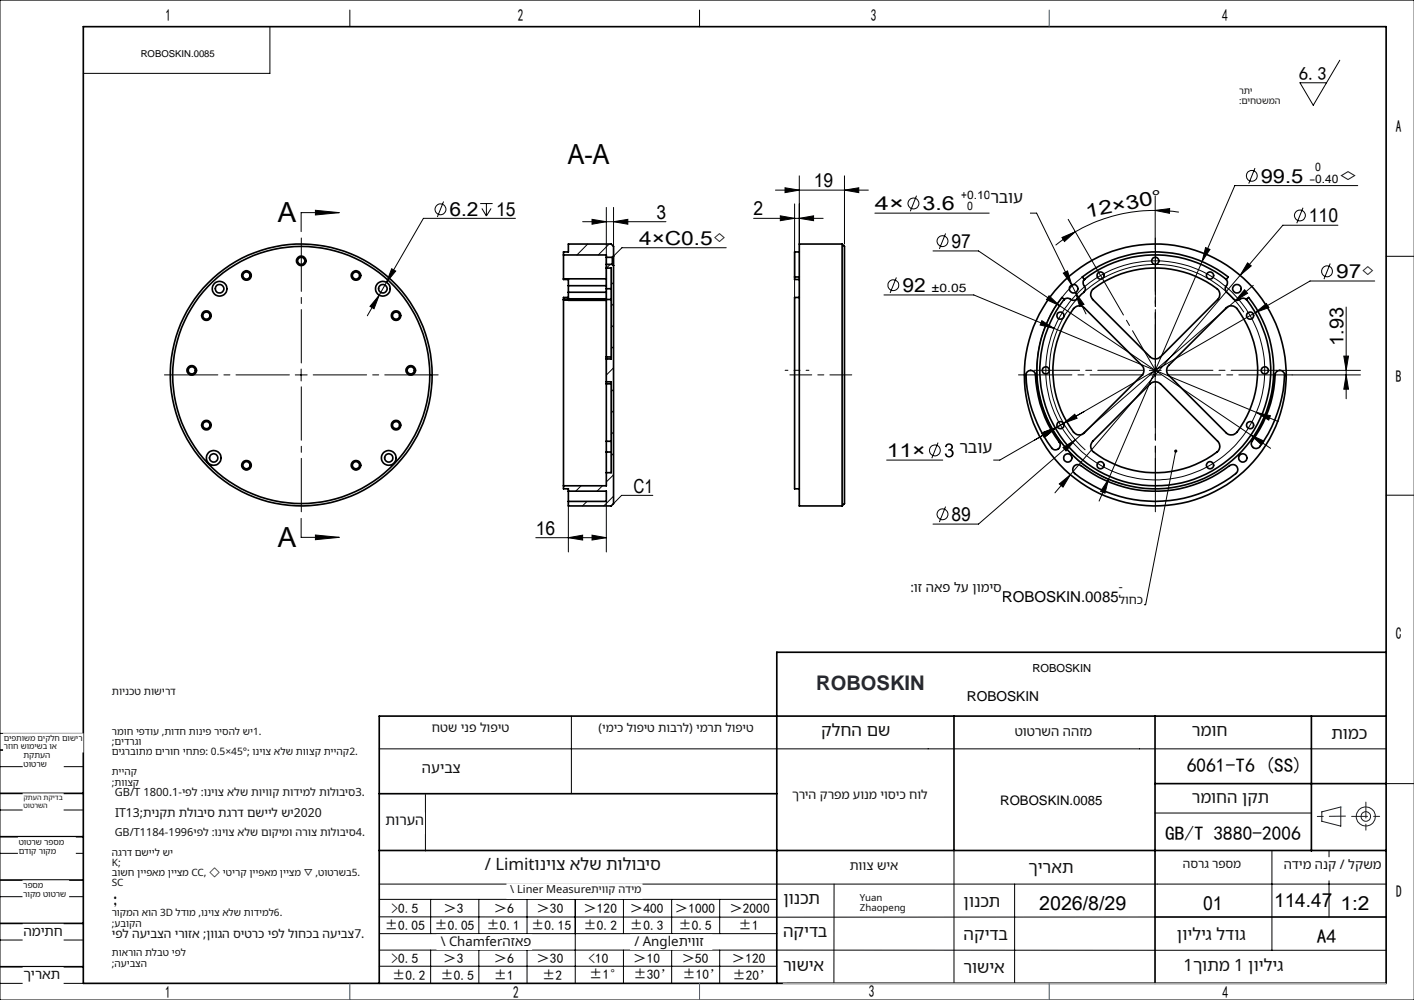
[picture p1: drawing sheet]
<svg xmlns="http://www.w3.org/2000/svg" width="297mm" height="210mm" viewBox="0 0 297 210" stroke-linecap="round" stroke-linejoin="round" font-family="sans-serif">
<g fill="none" stroke="#000" stroke-width=".21">
<path d="M0 0h297v210h-297zM56.7 5.6v9.8h-39.2M73.5 2.1v3.5M146.9 2.1v3.5M281.4 12.7l-5.6 9.4-2.7-4.7h5.5M162.9 39.9h19.5M164.9 39.4l3 .5-3 .6zM167.9 36.9v14.4M177.4 39.9l3-.5v1.1zM177.4 36.9v14.4M263.6 35.3l-1.3 3.3M285.2 39h-25.8l-6.9 15.9"/>
<path d="M66.3 44.2l5 .5-5 .4zM71.3 44.7h-8v3.9M81.2 59.3l-1.5 2.7M82.3 56.4l.8 .5-1.9 2.4zM93.2 42.3l-1.3 3.3M100.9 42.7h2.6M101.2 43.8l1 1.6M102.2 42.7v2.7M103.2 43.8l-1 1.6M108.3 45.9h-19.4l-7.7 13.4M122.4 46.6h17.5M123.4 51.3l-2.2 2.2"/>
<path d="M124.4 46.1l3 .5-3 .5zM127.4 43.6v37M128 51.3l-2.3 2.2M128.2 55.5l-.8 .8M128.9 46.6l3-.5v1zM128.9 43.6v12.2M128.9 59.3l-.5 .5M152.5 52h-21.9l-1.7 1.8M158.3 45.9h14.6M163.9 45.3l3 .6-3 .4zM166.9 42.8v19.7M167.9 45.9l3-.6v1z"/>
<path d="M183.8 44.8h33.9l7.4 15M188.3 58.3l-1.3 3.2M192.5 41.1l-1.3 3.3M196 52.7h9.5l17.1 11.5M198.6 49l-1.3 3.3M223.1 49.9l2.7-1.2-2.2 2zM223.3 57.4l.9-.5 .9 2.9zM224.4 46.1l6.7 11.7M225.1 59.8l.8 1.6M225.8 48.7l-4.1 2.8M227.3 58.2a24.9 24.9 0 0 0 8.3 43.4M242.6 44.2l3.1-.4-.1 1z"/>
<path d="M242.6 44.2a33.4 33.4 0 0 0-16.8 4.5M242.6 44.2l2.5 .1 2.5 .2M242.6 41.2v11.1M252.5 54.9l-19.7 45.7M253.2 52l.9 .4-1.6 2.5zM262 55.2l.8 .6-2.3 2zM263.2 59.9l-3.7 3.3M273.7 43.6l-1.3 3.3M279.4 55.3l-1.3 3.3M281 47.3h-11.5l-47.9 56.2M288.7 59h-13.5l-11.5 6.6M291.1 53.8h5.9"/>
<path d="M62 78.7h2.5M63.3 77.5v2.5M79.7 62l-1.1 2.8-.9-.5zM79.7 62l-2.5 4.3M128.9 63.8l-.5 .5M128.9 68.3l-.5 .5M128.9 72.8l-.5 .5M128.9 77.2l-1.5 1.6M185.7 61.9h18.8l16.9 7.1M218.8 67.3l2.6 1.7-2.9-.7zM220.3 62.1l2.3 2.1-2.8-1.3zM221.4 69l42.5 17.6"/>
<path d="M222.6 64.2l40.1 27.2M225.9 61.4l1.8 2.5-.9 .4zM225.9 61.4l2.2 4.5M226.2 62.8a22.3 22.3 0 0 0 1.8 31.7M227.6 61.4a22.2 22.2 0 0 1 33.7 4.2M241.4 77.8h2.5M241.4 78.7h2.5M242.6 76.5v3.5M259.5 63.2l-33.7 29.2M261.4 60.8l.6 .8-2.5 1.6zM263.7 65.6l2.3-1.9 .5 .9zM263.7 65.6l-42 24.3"/>
<path d="M268.1 77.8h17.6M271.4 78.7h14.3M282.3 74.8h.9l-.4 3zM282.8 64.5v19.2M282.8 78.7l.4 3h-.9zM128.9 81.8l-.5 .5M128.9 86.2l-.5 .5M128.9 90.7l-.5 .5M128.9 95.2l-.5 .5M128.9 99.7l-1.5 1.5M197 92.9l-1.3 3.3M218.8 91l2.9-1.1-2.4 2z"/>
<path d="M219.3 90.7l2.8-1-2.4 1.9zM222.1 89.7l-12.1 6.9h-23.8M223.3 94l2.5-1.6-1.9 2.3zM223.4 88.9l2.3-1.9 .5 .8zM223.4 88.9l-1.3 .8M225.8 92.4l-20.3 17.7h-9.5M227.7 86.4l-4.3 2.5M246.9 94.7l-6.3 32.3h-48.9M262.7 91.4l2.8 1.2-.5 .8zM262.7 91.4l4.2 2.7M263.9 86.6l4.6 1.9M263.9 86.6l2.9 .7-.3 .9z"/>
<path d="M63.3 108.9v3.9h8M66.3 112.4l5 .4-5 .5zM112.5 112.9h14.9M119.4 112.9l3-.5v1zM119.4 105.3v10.6M122.1 102l-1.2 1.1M123.3 105.3l-1 .9M124.4 112.4l3 .5-3 .5zM126.5 102l-1.1 1.1M127.4 105.3v10.6M128.9 104.2l-2.1 2M137.1 104h-6.5l-1.7 1.8"/>
<path d="M198.6 106.4l-1.3 3.2M222.5 101.6l2.3-1.9-1.5 2.6zM232.8 100.6l-.7 3-.9-.4zM232.8 100.6l-1.9 4.6M291.1 104h5.9M0 154h17.5M79.7 157.3h211.4M120 150.4v16.3M0 179.2h17.5M0 161h17.5M0 170.1h17.5M89.4 166.9v11.8"/>
<path d="M200.4 178.6v27.9M242.6 170.7h32.8M267.2 178.6v21M279.2 178.6v14M291.1 164.6h6M0 188.3h17.5M0 197.4h17.5M79.7 185.7h211.4M79.7 199.5l211.4 .1M79.7 192.5l162.9 .1M79.7 188.9h83.5M79.7 196.1h83.5"/>
<path d="M90.5 188.9v7.2M90.5 199.5v7M100.6 188.9v7.2M100.6 199.5v7M110.7 188.9v7.2M110.7 199.5v7M120.8 188.9v17.6M131 188.9v7.2M131 199.5v7M141.1 188.9v7.2M141.1 199.5v7M151.2 188.9v7.2"/>
<path d="M151.2 199.5v7M175.2 185.7v20.9M213.1 185.7v20.8M0 206.5h17.5M79.7 202.9h83.5M163.2 206.5h127.9"/>
<circle cx="263" cy="36.9" r="1.14"/>
<circle cx="92.5" cy="44" r="1.14"/>
<circle cx="187.6" cy="59.9" r="1.14"/>
<circle cx="191.9" cy="42.7" r="1.15"/>
<circle cx="198" cy="50.6" r="1.15"/>
<circle cx="273" cy="45.3" r="1.14"/>
<circle cx="278.7" cy="57" r="1.14"/>
<circle cx="242.7" cy="77.8" r="23"/>
<circle cx="196.4" cy="94.6" r="1.15"/>
<circle cx="198" cy="108" r="1.15"/>
</g>
<g fill="none" stroke="#191924" stroke-width=".21">
<path d="M277.6 170.5l4-1v4l-4-1z"/>
<circle cx="286.9" cy="171.5" r="1.01"/>
<circle cx="286.9" cy="171.5" r="2"/>
</g>
<path d="M164.9 77.8h5" fill="none" stroke="#000" stroke-width=".21" stroke-dasharray="30.5 1.3 1.3 1.3" stroke-dashoffset="29.9"/>
<path d="M178.9 78.7h-13" fill="none" stroke="#000" stroke-width=".21" stroke-dasharray="30.5 1.3 1.3 1.3" stroke-dashoffset="25.9"/>
<path d="M242.7 54.8v23M240.2 77.8h-23M242.7 75.3v-23M242.7 77.8l-11.5-20M245.2 77.8h23M242.7 80.3v23" fill="none" stroke="#000" stroke-width=".21" stroke-dasharray="30.5 1.3 1.3 1.3" stroke-dashoffset="20.9"/>
<path d="M60.8 78.7h-26.3M63.3 76.2v-26.2M65.8 78.7h26.2M240.2 78.7h-26.3M242.7 76.2v-26.2M245.2 78.7h26.2M63.3 81.2v26.3M242.7 81.2v26.3" fill="none" stroke="#000" stroke-width=".21" stroke-dasharray="30.5 1.3 1.3 1.3" stroke-dashoffset="19.3"/>
<g fill="none" stroke="#000" stroke-width=".35">
<path d="M17.5 5.6h273.6v200.9h-273.6zM118.4 53.5v5.1M118.4 58.6v.1h1v1.3M118.4 53.5v-.6h1v-1.6h9l.5 .4v2.1M118.4 58.6h9M118.4 53.5h9v.5M119.4 60v1.4M119.4 60h8M127.4 56.3v4.3M127.4 54v1.5M127.4 56.3h1v19.1h-1M127.4 55.5v.8"/>
<path d="M127.4 55.5h1.2M127.4 54h1.2M128.6 54v1.5M128.6 55.5l.3 .3M128.9 53.8v2M128.9 55.8v50l-.5 .4h-9v-.9M128.9 53.8l-.3 .2M166.9 58.2h1M166.9 58.2v.5h1M167.9 52.9h-1v5.3M176.9 51.3v54.9M176.9 51.3h-9v54.9h9"/>
<path d="M176.9 51.3l.5 .4v54.1l-.5 .4M227.8 58.7a24.2 24.2 0 0 1 29.8 0M227.8 58.7l-.5-.5a24.9 24.9 0 0 1 30.7 0l-.4 .5M227.8 58.7a1.21 1.21 0 0 0 .1 1.6 1.33 1.33 0 0 1-.8 1.6l-.3 .3a1.51 1.51 0 0 1-1.6 .8 1.25 1.25 0 0 0-1.6-.1M257.6 58.7a1.16 1.16 0 0 1-.2 1.6 1.77 1.77 0 0 0 1 1.7l.2 .2a1.49 1.49 0 0 0 1.5 .8 1.31 1.31 0 0 1 1.7-.1M118.4 63v39M118.4 62.9v.1M118.4 62.9h1M118.4 63h1M119.4 61.4v1.4M119.4 62.8v.3h8M119.4 62.5h-1v.4"/>
<path d="M119.4 61.4h8M119.4 62.8h8M127.4 75v.4M127.4 60.6v2.3M127.4 75h1M127.4 60.6h1M127.4 62.9v12.1M127.4 75.4v4.8M127.4 62.9h1M167.9 62.5h-1v40.1h1M215.8 78.1a1 1 0 0 1 1-.3 1 1 0 0 1 .7 .9 25.7 25.7 0 0 0 5.2 14.5 1.01 1.01 0 0 1-.5 1.2 1.01 1.01 0 0 1-1.3-.3 26.2 26.2 0 0 1-5.4-15.7zM223.6 62.9a24.2 24.2 0 0 0 2.7 32.7 24.2 24.2 0 0 0 32.8 0 24.2 24.2 0 0 0 2.7-32.7"/>
<path d="M223.6 62.9l-.5-.4a24.9 24.9 0 0 0 2.7 33.6 24.9 24.9 0 0 0 33.7 0 24.9 24.9 0 0 0 2.8-33.6l-.5 .4M225.5 64.8a1.54 1.54 0 0 1 2.3-.1l12 12a1.45 1.45 0 0 1 0 2.1l-12 12.1a1.54 1.54 0 0 1-2.3-.1 21.5 21.5 0 0 1 0-26zM229.4 60.8a21.4 21.4 0 0 1 26.5 0l.3 .9-.1 .7-.3 .5-12.1 12.1a1.58 1.58 0 0 1-2.1 0l-12.3-12.4a1.5 1.5 0 0 1 .1-1.8zM245.3 76.9l12.3-12.2a1.54 1.54 0 0 1 2.2 .1 21.4 21.4 0 0 1-.2 26.2l-.6 .3h-.6l-.8-.4-12.3-12.3-.3-.8zM268.1 78.1a.99 .99 0 0 1 1.1-.2 .99 .99 0 0 1 .6 .9 26.2 26.2 0 0 1-5.5 15.2 .99 .99 0 0 1-1.2-.1 .99 .99 0 0 1-.1-1.3 25.8 25.8 0 0 0 4.9-14.2zM127.4 94.9v4.4M127.4 80.2v.4M127.4 92.7v2.2M127.4 99.3v2.7h-9M127.4 94.9h1M127.4 80.2h1v19.1h-1M127.4 80.6v12.1"/>
<path d="M127.4 80.6h1M127.4 92.7h1M225.6 97.9a1.06 1.06 0 0 1 1.4-.1 25.5 25.5 0 0 0 31.6-.2 1.04 1.04 0 0 1 1.3 .5 1.04 1.04 0 0 1-.3 1.3 27.3 27.3 0 0 1-34.1-.2 1.03 1.03 0 0 1 .1-1.3zM241.6 80.6a1.58 1.58 0 0 1 2.1 0l12.1 12.1a1.47 1.47 0 0 1-.2 2.2 21.5 21.5 0 0 1-26.2-.2l-.2-.6a1.4 1.4 0 0 1 .3-1.4zM118.4 102v.6h1v.5M119.4 103.1v2.2M119.4 103.1h8v2.2h-8M291.1 137h-127.9v69.5M0 157.5h17.5M200.4 150.4v28.2M242.6 150.4v56.1M275.4 150.4v28.3"/>
<path d="M291.1 150.4h-211.4v56.1M0 175.7h17.5M0 166.6h17.5M79.7 166.7h83.5M79.7 178.6h211.4M242.6 164.6h48.5M0 184.8h17.5M0 193.9h17.5M242.6 192.6h48.5M0 203h17.5"/>
<circle cx="51.8" cy="57.9" r=".75"/>
<circle cx="51.8" cy="57.9" r="1"/>
<circle cx="63.3" cy="54.8" r=".75"/>
<circle cx="63.3" cy="54.8" r="1"/>
<circle cx="74.8" cy="57.9" r=".75"/>
<circle cx="74.8" cy="57.9" r="1"/>
<circle cx="231.2" cy="57.9" r=".75"/>
<circle cx="242.7" cy="54.8" r=".75"/>
<circle cx="254.2" cy="57.9" r=".75"/>
<circle cx="40.3" cy="77.8" r=".75"/>
<circle cx="40.3" cy="77.8" r="1"/>
<circle cx="43.3" cy="66.3" r=".75"/>
<circle cx="43.3" cy="66.3" r="1"/>
<circle cx="46.1" cy="60.6" r="1.55"/>
<circle cx="46.1" cy="60.6" r=".89"/>
<circle cx="63.3" cy="78.7" r="27"/>
<circle cx="63.3" cy="78.7" r="27.5"/>
<circle cx="80.4" cy="60.6" r=".89"/>
<circle cx="80.4" cy="60.6" r="1.54"/>
<circle cx="83.2" cy="66.3" r="1"/>
<circle cx="83.2" cy="66.3" r=".74"/>
<circle cx="86.3" cy="77.8" r=".75"/>
<circle cx="86.3" cy="77.8" r="1"/>
<circle cx="219.7" cy="77.8" r=".75"/>
<circle cx="222.7" cy="66.3" r=".75"/>
<circle cx="225.5" cy="60.6" r=".89"/>
<circle cx="242.7" cy="78.7" r="27.5"/>
<circle cx="259.8" cy="60.6" r=".89"/>
<circle cx="262.6" cy="66.3" r=".74"/>
<circle cx="265.7" cy="77.8" r=".75"/>
<circle cx="43.3" cy="89.3" r=".75"/>
<circle cx="43.3" cy="89.3" r="1"/>
<circle cx="44.9" cy="96.2" r=".87"/>
<circle cx="44.9" cy="96.2" r="1.55"/>
<circle cx="51.8" cy="97.7" r=".75"/>
<circle cx="51.8" cy="97.7" r="1"/>
<circle cx="74.8" cy="97.7" r=".75"/>
<circle cx="74.8" cy="97.7" r="1"/>
<circle cx="81.6" cy="96.2" r=".86"/>
<circle cx="81.7" cy="96.2" r="1.55"/>
<circle cx="83.2" cy="89.3" r="1"/>
<circle cx="83.2" cy="89.3" r=".74"/>
<circle cx="222.7" cy="89.3" r=".75"/>
<circle cx="224.3" cy="96.2" r=".86"/>
<circle cx="231.2" cy="97.7" r=".75"/>
<circle cx="254.2" cy="97.7" r=".75"/>
<circle cx="261" cy="96.2" r=".86"/>
<circle cx="262.6" cy="89.3" r=".74"/>
</g>
<path d="M282.6 171.4l-5.9 .1M283.9 171.4h6M286.9 168.4v6" fill="none" stroke="#191924" stroke-width=".21" stroke-dasharray="6.3 1.3 1.3 1.3" stroke-dashoffset="3"/>
<path d="M164.5 206.5h126.6" fill="none" stroke="#c0c0c0" stroke-width=".21"/>
<path d="M220.4 2.1v3.5M73.5 206.5v3.5M146.9 206.5v3.5M220.4 206.5v3.5" fill="none" stroke="#00f" stroke-width=".21"/>
<path d="M281.6 169.5h.1" fill="none" stroke="#0ff" stroke-width=".21"/>
<g fill="#000">
<path d="M246.7 94.6l.3-.2-.1 .3 .1-.3a.33 .33 0 0 1 .3 .4 .33 .33 0 0 1-.5 .2 .33 .33 0 0 1-.1-.4z"/>
<path d="M66.3 44.2l5 .5-5 .4zM66.3 112.4l5 .4-5 .5z"/>
<path d="M242.6 44.2l3.1-.4-.1 1zM223.1 49.9l2.7-1.2-2.2 2z"/>
<path d="M79.7 62l-2 2.3 .9 .5zM82.3 56.4l-1.1 2.9 1.9-2.4zM163.9 45.3l3 .6-3 .4zM167.9 45.9l3-.6v1zM164.9 39.4l3 .5-3 .6zM177.4 39.9l3-.5v1.1zM262.7 91.4l2.3 2 .5-.8zM220.3 62.1l-.5 .8 2.8 1.3zM222.5 101.6l.8 .7 1.5-2.6zM262 55.2l-1.5 2.6 2.3-2zM261.4 60.8l-1.9 2.4 2.5-1.6zM223.3 94l.6 .7 1.9-2.3zM225.9 61.4l.9 2.9 .9-.4zM223.3 57.4l1.8 2.4-.9-2.9zM223.4 88.9l2.8-1.1-.5-.8zM219.3 90.7l.4 .9 2.4-1.9zM232.8 100.6l-1.6 2.6 .9 .4zM253.2 52l-.7 2.9 1.6-2.5zM218.8 91l.5 .9 2.4-2zM263.7 65.6l2.8-1-.5-.9zM124.4 46.1l3 .5-3 .5zM128.9 46.6l3-.5v1z"/>
<path d="M282.3 74.8h.9l-.4 3zM282.8 78.7l.4 3h-.9z"/>
<path d="M263.9 86.6l2.6 1.6 .3-.9zM218.8 67.3l-.3 1 2.9 .7z"/>
<path d="M119.4 112.9l3-.5v1zM124.4 112.4l3 .5-3 .5z"/>
</g>
<g fill="#fff" stroke="#fff" stroke-width=".35">
<path d="M210.4 122h24.6v5.7h-24.6z"/>
<path d="M29.6 8.4h15.5v4.4h-15.5z"/>
<path d="M210.1 165.7h22.4v4.2h-22.4z"/>
<path d="M208 39.8h8.2v5.7h-8.2z"/>
<path d="M198.3 91.6h10.2v5.8h-10.2z"/>
<path d="M191.2 122h19.2v5.7h-19.2z"/>
<path d="M235 122h5.1v5.7h-5.1z"/>
<path d="M23.5 144.1h13.4v4.4h-13.4z"/>
<path d="M23.5 152.6h34.3v4.4h-34.3z"/>
<path d="M23.5 156.8h52.3v4.4h-52.3z"/>
<path d="M23.5 161h9v4.4h-9z"/>
<path d="M23.5 165.3h53.8v4.4h-53.8z"/>
<path d="M23.5 169.5h44.8v4.4h-44.8z"/>
<path d="M23.5 173.7h53.8v4.4h-53.8z"/>
<path d="M23.5 178h13.4v4.4h-13.4z"/>
<path d="M23.5 182.2h53.8v4.4h-53.8z"/>
<path d="M23.5 190.7h38.8v4.4h-38.8z"/>
<path d="M23.5 194.9h53.8v4.4h-53.8z"/>
<path d="M23.5 199.1h20.9v4.4h-20.9z"/>
<path d="M260.2 18.2h11.7v4.1h-11.7z"/>
<path d="M3.9 176h11.9v3.7h-11.9z"/>
<path d="M4.9 194.2h8.3v3.7h-8.3z"/>
<path d="M4.9 203.3h8.3v3.6h-8.3z"/>
<path d="M4.9 185h9.4v3.7h-9.4z"/>
<path d="M.8 154.2h16.6v3.6h-16.6z"/>
<path d="M4.9 166.8h8.3v3.7h-8.3z"/>
<path d="M5 157.8h8.2v3.6h-8.2z"/>
<path d="M202.4 187.5h10.2v4.3h-10.2z"/>
<path d="M216 180.5h10.2v4.2h-10.2z"/>
<path d="M247.2 194.5h16.3v4.2h-16.3z"/>
<path d="M100.9 179.7h39.5v5.2h-39.5z"/>
<path d="M132.5 196.4h16.9v2.9h-16.9z"/>
<path d="M91.8 196.4h19.8v2.9h-19.8z"/>
<path d="M106.6 185.7h28.2v2.9h-28.2z"/>
<path d="M180.6 187.5h12.3v4.3h-12.3z"/>
<path d="M164.5 201.1h10.1v4.2h-10.1z"/>
<path d="M248.5 180.2h12.2v4.2h-12.2z"/>
<path d="M202.4 194.4h10.2v4.2h-10.2z"/>
<path d="M247.7 201.1h36.6v4.2h-36.6z"/>
<path d="M202.4 201.5h10.2v4.3h-10.2z"/>
<path d="M164.5 193.9h10.1v4.3h-10.1z"/>
<path d="M178.5 180.5h10.2v4.2h-10.2z"/>
<path d="M164.5 187h10.2v4.3h-10.2z"/>
<path d="M269.7 180.2h20.5v4.5h-20.5z"/>
<path d="M172.5 151.6h16.3v4.2h-16.3z"/>
<path d="M216.8 138.8h50.8v4.5h-50.8z"/>
<path d="M213.1 152.3h16.3v4.3h-16.3z"/>
<path d="M250.3 151.6h16.3v4.2h-16.3z"/>
<path d="M88.6 159.7h8.2v4.3h-8.2z"/>
<path d="M80.9 170.8h8.2v4.2h-8.2z"/>
<path d="M125.7 151.6h32.6v4.2h-32.6z"/>
<path d="M90.7 151.6h16.3v4.2h-16.3z"/>
<path d="M279.6 152.3h8.2v4.3h-8.2z"/>
<path d="M166.4 165.7h28.5v4.2h-28.5z"/>
<path d="M250.3 165.7h16.3v4.2h-16.3z"/>
<path d="M203.1 143.8h78.3v4.4h-78.3z"/>
<path d="M216.8 138.2h51.5v3.6h-51.5z"/>
</g>
<g font-size="5.8">
<text x="119.3" y="34.5">A-A</text>
<text x="58.3" y="46.7">A</text>
<text x="58.3" y="114.9">A</text>
</g>
<text font-size="4.2" fill="#1f2633" x="171.4" y="145">ROBOSKIN</text>
<text font-size="4.2" x="23.5" y="190.1">；</text>
<g font-size="4.1">
<text x="170.9" y="39.3">19</text>
<text x="264.8" y="38.4">99.5</text>
<text x="281.1" y="38.4">◇</text>
<text x="94.4" y="45.4">6.2</text>
<text x="104.2" y="45.4">15</text>
<text x="137.9" y="46">3</text>
<text x="158.3" y="45.2">2</text>
<text x="183.8" y="44.2">4×</text>
<text x="193.8" y="44.2">3.6</text>
<text x="228.3" y="45.7" transform="rotate(-11 228.3 45.7)">12×30°</text>
<text x="274.9" y="46.7">110</text>
<text x="134.2" y="51.4">4×C0.5◇</text>
<text x="199.9" y="52.1">97</text>
<text x="280.6" y="58.4">97◇</text>
<text x="189.5" y="61.3">92</text>
<text x="282.2" y="72.6" transform="rotate(-90 282.2 72.6)">1.93</text>
<text x="186.3" y="96">11×</text>
<text x="133.1" y="103.5">C1</text>
<text x="112.5" y="112.3">16</text>
<text x="199.9" y="109.5">89</text>
<text x="249.3" y="162.1">6061-T6 (SS)</text>
<text x="244.7" y="176.3">GB/T 3880-2006</text>
<text x="218.3" y="191">2026/8/29</text>
<text x="252.7" y="191">01</text>
<text x="267.6" y="190.5">114.47</text>
<text x="281.5" y="191">1:2</text>
<text x="276.6" y="198">A4</text>
</g>
<text font-size="4" x="198.3" y="96">3</text>
<text font-size="3.9" x="272.8" y="16.8">6.3</text>
<g font-size="3.5">
<text x="34.8" y="4.4">1</text>
<text x="108.7" y="4.4">2</text>
<text x="182.9" y="4.4">3</text>
<text x="256.7" y="4.4">4</text>
<text x="293.2" y="27.8">A</text>
<text x="293.2" y="80.3">B</text>
<text x="293.2" y="134.2">C</text>
<text x="293.3" y="188.4">D</text>
<text x="34.7" y="209.6">1</text>
<text x="107.8" y="209.6">2</text>
<text x="182.5" y="209.3">3</text>
<text x="256.8" y="209.7">4</text>
</g>
<g font-size="3.5" fill="#111">
<text x="208" y="42.7">רבוע</text>
<text x="201.5" y="95.1">רבוע</text>
<text x="172.5" y="154.5">קלחה םש</text>
<text x="250.3" y="154.5">רמוח</text>
<text x="279.6" y="155.2">תומכ</text>
<text x="250.3" y="168.6">רמוחה ןקת</text>
<text x="101.8" y="182.6">/ Limitוניוצ אלש תולוביס</text>
<text x="216" y="183.4">ךיראת</text>
<text x="164.5" y="189.9">ןונכת</text>
<text x="202.4" y="190.4">ןונכת</text>
<text x="164.5" y="196.8">הקידב</text>
<text x="202.4" y="197.3">הקידב</text>
<text x="247.2" y="197.4">ןויליג לדוג</text>
<text x="164.5" y="204">רושיא</text>
<text x="202.4" y="204.4">רושיא</text>
<text x="248.6" y="204">1ךותמ 1 ןויליג</text>
</g>
<text font-size="3.2" x="210.4" y="126.5">ROBOSKIN.0085</text>
<text font-size="3.1" fill="#111" x="88.6" y="162.3">העיבצ</text>
<text font-size="3" fill="#111" x="80.9" y="173.2">תורעה</text>
<text font-size="2.9" x="203.1" y="147.3">ROBOSKIN</text>
<text font-size="2.9" fill="#111" x="4.9" y="205.7">ךיראת</text>
<g font-size="2.8" fill="#111">
<text x="191.2" y="124.3">:</text>
<text x="192" y="124.3">וז האפ לע ןומיס</text>
<text x="213.1" y="154.6">טוטרשה ההזמ</text>
<text x="269.7" y="182.5">הדימ הנק / לקשמ</text>
<text x="4.9" y="196.5">המיתח</text>
<text x="92.6" y="198.7">\ Chamferהזאפ</text>
<text x="133.2" y="198.7">/ Angleתיווז</text>
</g>
<g font-size="2.8">
<text x="210.1" y="169">ROBOSKIN.0085</text>
<text x="82.2" y="191.7">&gt;0.5</text>
<text x="93.1" y="191.7">＞3</text>
<text x="103.7" y="191.7">＞6</text>
<text x="112.7" y="191.7">＞30</text>
<text x="122.6" y="191.7">＞120</text>
<text x="132.3" y="191.7">＞400</text>
<text x="141.8" y="191.7">＞1000</text>
<text x="153.2" y="191.7">＞2000</text>
<text x="80.8" y="195.3">±0.05</text>
<text x="91.2" y="195.3">±0.05</text>
<text x="102.2" y="195.3">±0.1</text>
<text x="111.6" y="195.3">±0.15</text>
<text x="122.6" y="195.3">±0.2</text>
<text x="132.3" y="195.3">±0.3</text>
<text x="142.5" y="195.3">±0.5</text>
<text x="155.1" y="195.3">±1</text>
<text x="82.2" y="202.3">&gt;0.5</text>
<text x="93.1" y="202.3">＞3</text>
<text x="103.7" y="202.3">＞6</text>
<text x="112.7" y="202.3">＞30</text>
<text x="123.6" y="202.3">&lt;10</text>
<text x="133" y="202.3">＞10</text>
<text x="143.2" y="202.3">＞50</text>
<text x="153.7" y="202.3">＞120</text>
<text x="82.3" y="205.8">±0.2</text>
<text x="92.5" y="205.8">±0.5</text>
<text x="103.7" y="205.8">±1</text>
<text x="113.9" y="205.8">±2</text>
<text x="123.8" y="205.7">±1°</text>
<text x="133" y="205.7">±30’</text>
<text x="143.3" y="205.7">±10’</text>
<text x="153.8" y="205.8">±20’</text>
</g>
<text font-size="2.7" fill="#111" x="178.5" y="182.7">תווצ שיא</text>
<g font-size="2.6" fill="#111">
<text x="235" y="124.1">-</text>
<text x="235" y="126.8">לוחכ</text>
<text x="90.7" y="153.8">חטש ינפ לופיט</text>
<text x="166.4" y="167.8">ךריה קרפמ עונמ יוסיכ חול</text>
<text x="24.2" y="171.6">IT13;תינקת תלוביס תגרד םשייל שי2020</text>
</g>
<g font-size="2.5" fill="#111">
<text x="125.7" y="153.7">)ימיכ לופיט תוברל( ימרת לופיט</text>
<text x="248.5" y="182.3">הסרג רפסמ</text>
<text x="23.5" y="197">יפל העיבצה ירוזא ;ןווגה סיטרכ יפל לוחכב העיבצ7.</text>
</g>
<g font-size="2.4">
<text x="276.2" y="35.9">0</text>
<text x="201.9" y="41.7">+0.10</text>
<text x="275" y="38.4">-0.40</text>
<text x="203.1" y="44.2">0</text>
<text x="195.6" y="61.3">±0.05</text>
</g>
<text font-size="2.3" x="216.8" y="141.1">ROBOSKIN</text>
<g font-size="2.3" fill="#111">
<text x="24.1" y="167.2">GB/T 1800.1-יפל :וניוצ אלש תויווק תודימל תולוביס3.</text>
<text x="24.1" y="175.6">GB/T1184-1996יפל :וניוצ אלש םוקימו הרוצ תולוביס4.</text>
<text x="107.2" y="187.6">\ Liner Measureתיווק הדימ</text>
</g>
<text font-size="2.2" fill="#111" x="23.5" y="145.9">תוינכט תושירד</text>
<g font-size="2.1" fill="#111">
<text x="23.5" y="154.3">רמוח יפדוע ,תודח תוניפ ריסהל שי1.</text>
<text x="23.5" y="158.6">םיגרבותמ םירוח יחתפ: 0.5×45°; וניוצ אלש תווצק תייהק2.</text>
<text x="23.5" y="156.5">;</text>
<text x="24.1" y="156.5">םידרגו</text>
<text x="23.5" y="162.8">תייהק</text>
<text x="23.5" y="165">;</text>
<text x="24.1" y="165">תווצק</text>
<text x="23.5" y="179.7">הגרד םשייל שי</text>
<text x="23.5" y="183.9">בושח ןייפאמ ןייצמ CC, ◇ יטירק ןייפאמ ןייצמ ▽ ,טוטרשב5.</text>
<text x="23.5" y="181.9">K;</text>
<text x="23.5" y="186.1">SC</text>
<text x="23.5" y="192.4">רוקמה אוה 3D לדומ ,וניוצ אלש תודימל6.</text>
<text x="23.5" y="194.6">;</text>
<text x="24.1" y="194.6">עבוקה</text>
<text x="23.5" y="200.9">תוארוה תלבט יפל</text>
<text x="23.5" y="203.1">;</text>
<text x="24.1" y="203.1">העיבצה</text>
</g>
<text font-size="2" x="29.6" y="11.9">ROBOSKIN.0085</text>
<g font-size="2" fill="#111">
<text x="180.6" y="189.2">Yuan</text>
<text x="180.6" y="191.3">Zhaopeng</text>
</g>
<g font-size="1.9" fill="#111">
<text x="260.2" y="19.8">רתי</text>
<text x="260.2" y="21.8">:</text>
<text x="260.8" y="21.8">םיחטשמה</text>
</g>
<g font-size="1.8" fill="#111">
<text x="5" y="161">טוטרש</text>
<text x="5" y="159.2">תקתעה</text>
<text x="3.9" y="177.4">טוטרש רפסמ</text>
<text x="3.9" y="179.3">םדוק רוקמ</text>
<text x="4.9" y="186.5">רפסמ</text>
<text x="4.9" y="188.3">רוקמ טוטרש</text>
</g>
<g font-size="1.7" fill="#111">
<text x=".8" y="155.6">םיפתושמ םיקלח םושיר</text>
<text x=".8" y="157.4">רזוח שומישב וא</text>
</g>
<g font-size="1.5" fill="#111">
<text x="4.9" y="169.6">טוטרשה</text>
<text x="4.9" y="168">קתעה תקידב</text>
</g>
</svg>
